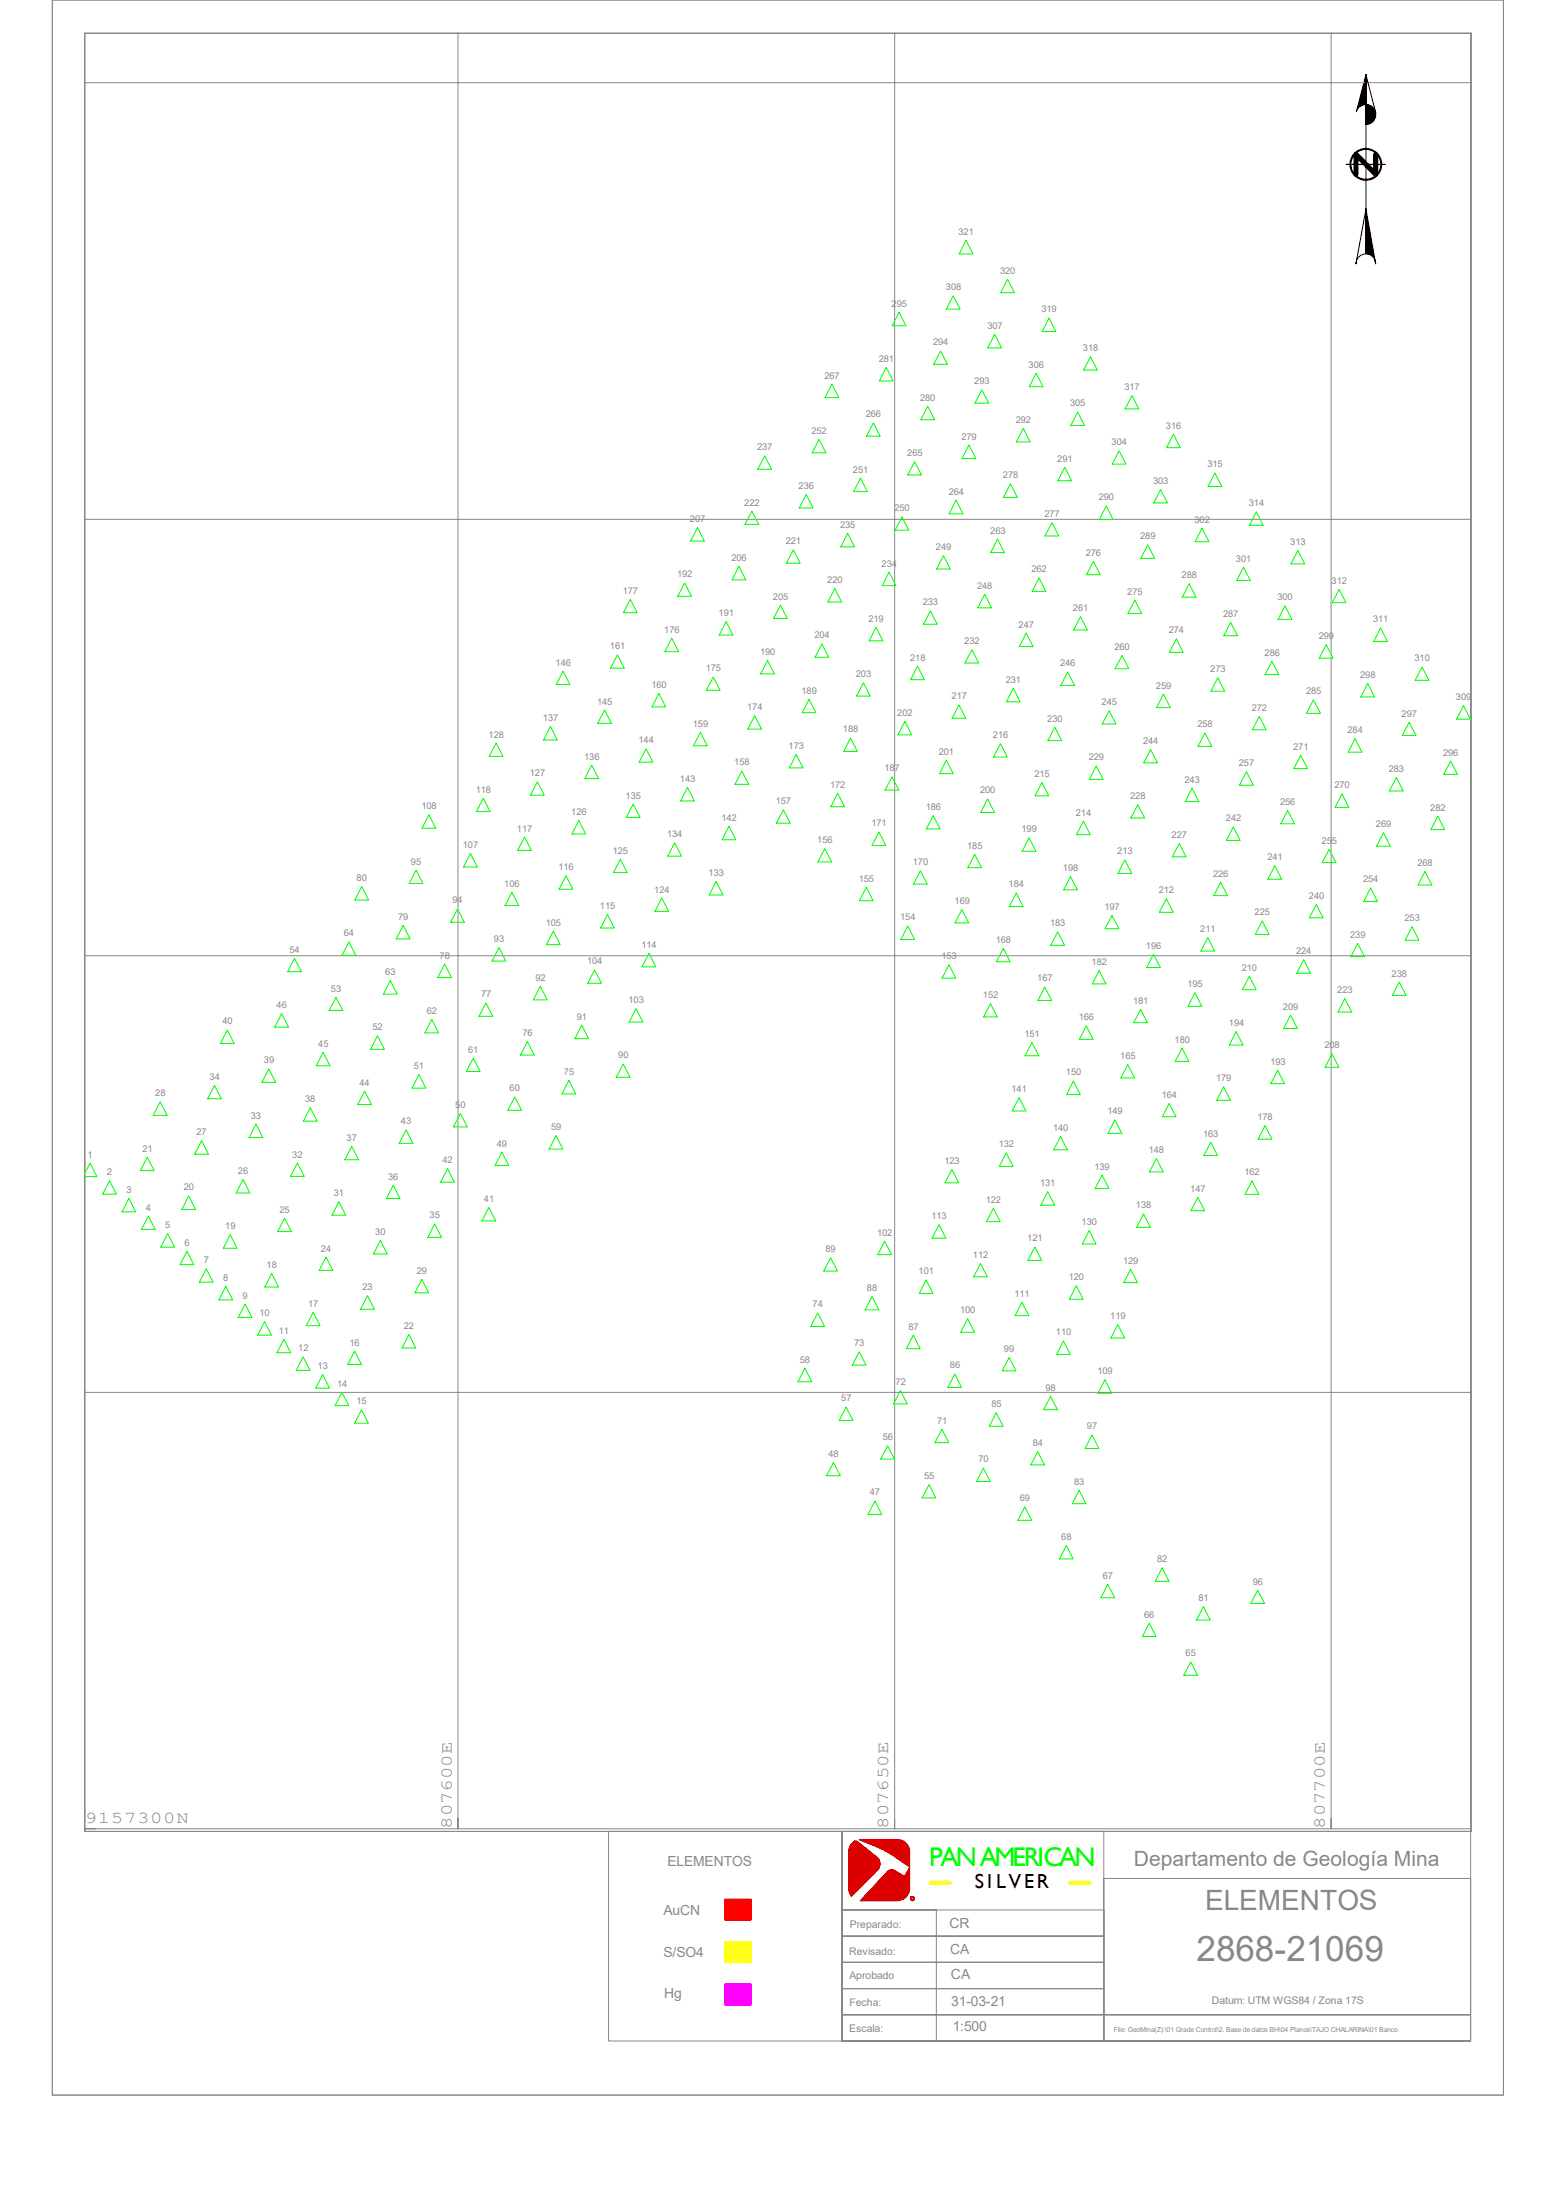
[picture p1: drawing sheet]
<svg xmlns="http://www.w3.org/2000/svg" width="297mm" height="420mm" viewBox="0 0 297 420" stroke-linecap="round" stroke-linejoin="round" font-family="sans-serif">
<g fill="#000" stroke="#000" stroke-width=".19">
<path d="M260.7 20a1.91 1.91 0 0 1 1.9 1.9 1.91 1.91 0 0 1-1.9 1.9z" fill-rule="evenodd"/>
<path d="M260.7 14.3l-.1 5.7a1.8 1.8 0 0 0-1.7 1.3z" fill-rule="evenodd"/>
<path d="M260.7 39.9l1.9 10.5-.2-.8a1.94 1.94 0 0 0-1.7-1.1z" fill-rule="evenodd"/>
</g>
<path d="M138.3 378.7h5.1v4.1h-5.1z" fill-rule="evenodd" fill="#f0f" stroke="#f0f" stroke-width=".19"/>
<path d="M138.3 370.6h5.1v4.1h-5.1z" fill-rule="evenodd" fill="#ff0" stroke="#ff0" stroke-width=".19"/>
<path d="M138.3 362.5h5.1v4.1h-5.1z" fill-rule="evenodd" fill="#f00" stroke="#f00" stroke-width=".19"/>
<g fill="#d00" stroke="#d00" stroke-width=".19">
<path d="M162.5 352l.7-.5h.5l3.7 3a1.76 1.76 0 0 1 .3 2.3l-5.2 5.2a2.42 2.42 0 0 1-.5-1.5v-6.9a2.22 2.22 0 0 1 .5-1.6z" fill-rule="evenodd"/>
<path d="M164 351.2h7.2a2.36 2.36 0 0 1 2.5 2.4v6.9a2.36 2.36 0 0 1-2.5 2.4h-7l5-5.4a1.18 1.18 0 0 1 1.7-.3l1.7 1 1.1-1.8-3.2-2.1-1.8-1.1z" fill-rule="evenodd"/>
</g>
<g fill="none" stroke="#888" stroke-width=".19">
<path d="M10 0h277v400h-277zM16.2 6.4h264.5v343.2h-264.5zM16.2 6.3h264.6v343.3h-264.6zM16.2 15.8h264.6M87.4 6.3v342.8M170.8 6.3v342.8M254.1 6.3v342.8M16.2 99.1h264.6M16.2 182.5h264.6M16.2 265.8h264.6M16.2 349.1h264.6M116.2 349.6h44.5v40h-44.5z"/>
<path d="M160.7 349.6h120v40h-120zM160.7 349.6h50v40h-50zM210.7 358.6h70v26h-70zM160.7 379.6h50v5h-50zM160.7 374.6h50v5h-50zM160.7 369.6h50v5h-50zM160.7 364.6h50v5h-50zM160.7 364.6h18v25h-18zM160.7 384.6h50v5h-50zM210.7 384.6h70v5h-70z"/>
</g>
<g fill="none" stroke="#000" stroke-width=".19">
<path d="M260.7 14.3l1.9 7.2a1.87 1.87 0 0 0-1.9-1.5zM260.7 14.3v34.2M256.9 31.4h7.6M260.7 39.9l-.1 8.6a1.93 1.93 0 0 0-1.6 1.1l-.2 .8z"/>
<circle cx="260.7" cy="31.4" r="3"/>
<circle cx="260.7" cy="31.4" r="2.84"/>
</g>
<path d="M262.6 29.5v3.8l-3.8-3.8v3.8" fill="none" stroke="#000" stroke-width=".97"/>
<circle cx="174.2" cy="362.5" r=".32" fill="none" stroke="#d00" stroke-width=".38"/>
<g fill="none" stroke="#0f0" stroke-width=".19">
<path d="M171.6 59.6l1.3 2.6h-2.6zM181.9 56.5l1.4 2.5h-2.7zM184.4 45.9l1.3 2.6h-2.6zM192.3 53.3l1.3 2.6h-2.6zM158.8 73.3l1.3 2.6h-2.6zM169.2 70.1l1.3 2.6h-2.6zM177.1 77.6l1.3 2.5h-2.6zM179.5 67l1.3 2.6h-2.6zM187.4 74.4l1.3 2.6h-2.6zM189.9 63.8l1.3 2.6h-2.6zM197.8 71.2l1.3 2.6h-2.6zM200.2 60.7l1.3 2.6h-2.6z"/>
<path d="M205.7 78.7l1.3 2.5h-2.6zM208.2 68.1l1.3 2.6h-2.7zM216.1 75.5l1.3 2.6h-2.6zM143.5 97.6l1.3 2.5h-2.6zM146 87l1.3 2.6h-2.6zM153.9 94.4l1.3 2.6h-2.6zM156.3 83.9l1.3 2.5h-2.6zM164.3 91.3l1.3 2.6h-2.7zM166.7 80.7l1.3 2.6h-2.6zM172.2 98.7l1.3 2.5h-2.6zM174.6 88.1l1.3 2.6h-2.6zM182.5 95.5l1.3 2.6h-2.6z"/>
<path d="M185 85l1.3 2.5h-2.7zM192.9 92.4l1.3 2.6h-2.6zM195.3 81.8l1.3 2.6h-2.6zM200.8 99.8l1.3 2.5h-2.6zM203.2 89.2l1.4 2.6h-2.7zM211.2 96.6l1.3 2.6h-2.7zM213.6 86.1l1.3 2.5h-2.6zM221.5 93.5l1.3 2.5h-2.6zM224 82.9l1.3 2.6h-2.6zM231.9 90.3l1.3 2.6h-2.6zM239.8 97.7l1.3 2.6h-2.6zM120.3 114.4l1.3 2.6h-2.6z"/>
<path d="M130.7 111.3l1.3 2.5h-2.6zM133.1 100.7l1.4 2.6h-2.7zM138.6 118.7l1.3 2.5h-2.6zM141.1 108.1l1.3 2.6h-2.7zM149 115.5l1.3 2.6h-2.6zM151.4 105l1.3 2.5h-2.6zM159.3 112.4l1.4 2.5h-2.7zM161.8 101.8l1.3 2.6h-2.6zM167.2 119.8l1.3 2.5h-2.6zM169.7 109.2l1.3 2.6h-2.6zM177.6 116.6l1.3 2.6h-2.6zM180.1 106.1l1.3 2.5h-2.6z"/>
<path d="M188 113.5l1.3 2.5h-2.7zM190.4 102.9l1.3 2.6h-2.6zM198.3 110.3l1.3 2.6h-2.6zM206.2 117.7l1.4 2.6h-2.7zM208.7 107.2l1.3 2.5h-2.6zM216.6 114.6l1.3 2.5h-2.6zM219.1 104l1.3 2.6h-2.6zM227 111.4l1.3 2.6h-2.6zM229.4 100.8l1.4 2.6h-2.7zM234.9 118.8l1.3 2.6h-2.6zM237.4 108.3l1.3 2.5h-2.6zM245.3 115.7l1.3 2.5h-2.6z"/>
<path d="M247.7 105.1l1.3 2.6h-2.6zM255.6 112.5l1.3 2.6h-2.6zM263.5 119.9l1.3 2.6h-2.6zM105.1 138.7l1.3 2.6h-2.6zM107.5 128.1l1.3 2.6h-2.6zM115.4 135.6l1.3 2.5h-2.6zM117.9 125l1.3 2.6h-2.7zM125.8 132.4l1.3 2.6h-2.6zM128.2 121.8l1.3 2.6h-2.6zM133.7 139.8l1.3 2.6h-2.6zM136.1 129.2l1.4 2.6h-2.7zM144.1 136.7l1.3 2.5h-2.7z"/>
<path d="M146.5 126.1l1.3 2.6h-2.6zM154.4 133.5l1.3 2.6h-2.6zM156.9 122.9l1.3 2.6h-2.6zM164.8 130.3l1.3 2.6h-2.6zM172.7 137.7l1.3 2.6h-2.6zM175.1 127.2l1.3 2.6h-2.6zM183 134.6l1.4 2.5h-2.7zM185.5 124l1.3 2.6h-2.6zM193.4 131.4l1.3 2.6h-2.6zM195.9 120.9l1.3 2.5h-2.6zM201.3 138.8l1.3 2.6h-2.6zM203.8 128.3l1.3 2.6h-2.6z"/>
<path d="M211.7 135.7l1.3 2.5h-2.6zM214.2 125.1l1.3 2.6h-2.6zM222.1 132.5l1.3 2.6h-2.6zM224.5 122l1.3 2.5h-2.6zM230 139.9l1.3 2.6h-2.6zM232.5 129.4l1.3 2.6h-2.7zM240.4 136.8l1.3 2.5h-2.6zM242.8 126.2l1.3 2.6h-2.6zM250.7 133.6l1.4 2.6h-2.7zM253.2 123.1l1.3 2.5h-2.7zM261.1 130.5l1.3 2.6h-2.6zM269 137.9l1.3 2.5h-2.6z"/>
<path d="M271.4 127.3l1.4 2.6h-2.7zM279.4 134.7l1.3 2.6h-2.7zM81.9 155.5l1.3 2.6h-2.6zM92.2 152.4l1.4 2.5h-2.7zM94.7 141.9l1.3 2.5h-2.6zM100.1 159.8l1.3 2.5h-2.6zM102.6 149.2l1.3 2.6h-2.6zM110.5 156.6l1.3 2.6h-2.6zM112.9 146.1l1.4 2.5h-2.7zM120.9 153.5l1.3 2.5h-2.7zM123.3 143l1.3 2.5h-2.6zM131.2 150.3l1.3 2.6h-2.6z"/>
<path d="M139.1 157.7l1.4 2.6h-2.7zM141.6 147.2l1.3 2.5h-2.6zM149.5 154.6l1.3 2.5h-2.6zM152 144.1l1.3 2.5h-2.6zM159.9 151.4l1.3 2.6h-2.6zM162.3 140.9l1.4 2.6h-2.7zM167.8 158.8l1.3 2.6h-2.6zM170.3 148.3l1.3 2.5h-2.6zM178.1 155.7l1.4 2.5h-2.7zM180.6 145.1l1.3 2.6h-2.6zM188.5 152.5l1.3 2.6h-2.6zM191 142l1.3 2.5h-2.6z"/>
<path d="M196.4 159.9l1.3 2.6h-2.6zM198.9 149.4l1.3 2.5h-2.6zM206.8 156.8l1.3 2.5h-2.6zM209.3 146.2l1.3 2.6h-2.7zM217.2 153.6l1.3 2.6h-2.6zM219.6 143.1l1.3 2.5h-2.6zM227.5 150.5l1.4 2.5h-2.7zM235.4 157.9l1.3 2.5h-2.6zM237.9 147.3l1.3 2.6h-2.6zM245.8 154.7l1.3 2.6h-2.6zM248.3 144.2l1.3 2.5h-2.6zM256.2 151.6l1.3 2.5h-2.7z"/>
<path d="M258.7 141l1.3 2.6h-2.7zM264.1 159l1.3 2.5h-2.6zM266.5 148.4l1.3 2.6h-2.6zM274.4 155.8l1.4 2.6h-2.7zM276.9 145.3l1.3 2.5h-2.6zM66.6 179.8l1.3 2.6h-2.6zM69 169.2l1.4 2.6h-2.7zM77 176.7l1.3 2.5h-2.7zM79.4 166.1l1.3 2.6h-2.6zM87.3 173.5l1.3 2.6h-2.6zM89.8 162.9l1.3 2.6h-2.6zM97.7 170.3l1.3 2.6h-2.6z"/>
<path d="M105.6 177.8l1.3 2.5h-2.6zM108 167.2l1.3 2.6h-2.6zM116 174.6l1.3 2.6h-2.7zM118.4 164l1.3 2.6h-2.6zM126.3 171.5l1.3 2.5h-2.6zM128.8 160.9l1.3 2.5h-2.6zM136.7 168.3l1.3 2.6h-2.6zM157.4 162l1.4 2.5h-2.7zM165.4 169.4l1.3 2.6h-2.7zM173.3 176.8l1.3 2.6h-2.6zM175.7 166.2l1.3 2.6h-2.6zM183.6 173.7l1.3 2.5h-2.6z"/>
<path d="M186.1 163.1l1.3 2.6h-2.7zM194 170.5l1.3 2.6h-2.6zM201.9 177.9l1.3 2.6h-2.6zM204.3 167.3l1.4 2.6h-2.7zM212.3 174.8l1.3 2.5h-2.7zM214.7 164.2l1.3 2.6h-2.6zM222.6 171.6l1.3 2.6h-2.6zM225.1 161l1.3 2.6h-2.6zM230.5 179l1.4 2.6h-2.7zM233 168.4l1.3 2.6h-2.6zM240.9 175.8l1.3 2.6h-2.6zM243.3 165.3l1.3 2.6h-2.6z"/>
<path d="M251.2 172.7l1.4 2.5h-2.7zM253.7 162.1l1.3 2.6h-2.6zM261.6 169.5l1.3 2.6h-2.6zM269.5 176.9l1.3 2.6h-2.6zM272 166.4l1.3 2.6h-2.6zM43.4 196.6l1.3 2.6h-2.6zM53.8 193.5l1.3 2.6h-2.6zM56.2 183l1.3 2.5h-2.6zM64.1 190.4l1.3 2.5h-2.6zM72.1 197.7l1.3 2.6h-2.7zM74.5 187.2l1.3 2.6h-2.6zM82.4 194.6l1.3 2.6h-2.6z"/>
<path d="M84.9 184.1l1.3 2.5h-2.6zM92.8 191.5l1.3 2.5h-2.7zM95.3 180.9l1.3 2.6h-2.7zM100.7 198.8l1.3 2.6h-2.6zM103.1 188.3l1.3 2.6h-2.6zM111 195.7l1.4 2.6h-2.7zM113.5 185.2l1.3 2.5h-2.6zM121.4 192.6l1.3 2.5h-2.6zM123.9 182l1.3 2.6h-2.6zM181.1 184.2l1.4 2.5h-2.7zM189.1 191.6l1.3 2.5h-2.7zM191.5 181.1l1.3 2.5h-2.6z"/>
<path d="M197 199l1.3 2.5h-2.6zM199.4 188.4l1.3 2.6h-2.6zM207.3 195.8l1.4 2.6h-2.7zM209.8 185.3l1.3 2.5h-2.6zM217.7 192.7l1.3 2.5h-2.6zM220.2 182.2l1.3 2.5h-2.6zM228.1 189.5l1.3 2.6h-2.6zM236 196.9l1.3 2.6h-2.6zM238.5 186.4l1.3 2.5h-2.6zM246.3 193.8l1.4 2.5h-2.7zM248.8 183.2l1.3 2.6h-2.6zM256.7 190.6l1.3 2.6h-2.6z"/>
<path d="M259.2 180.1l1.3 2.5h-2.6zM267.1 187.5l1.3 2.5h-2.6zM30.6 210.4l1.3 2.5h-2.6zM38.5 217.8l1.3 2.5h-2.6zM40.9 207.2l1.3 2.6h-2.6zM48.9 214.6l1.3 2.6h-2.7zM51.3 204l1.3 2.6h-2.6zM59.2 211.5l1.3 2.5h-2.6zM61.7 200.9l1.3 2.6h-2.6zM67.1 218.9l1.4 2.5h-2.7zM69.6 208.3l1.3 2.6h-2.6zM77.5 215.7l1.3 2.6h-2.6z"/>
<path d="M80 205.1l1.3 2.6h-2.6zM87.9 212.6l1.3 2.5h-2.6zM90.3 202l1.4 2.6h-2.7zM95.8 220l1.3 2.5h-2.6zM98.3 209.4l1.3 2.6h-2.7zM106.1 216.8l1.3 2.6h-2.6zM108.6 206.2l1.3 2.6h-2.6zM119 203.1l1.3 2.6h-2.7zM194.5 209.5l1.3 2.6h-2.6zM202.4 217l1.4 2.5h-2.7zM204.9 206.4l1.3 2.6h-2.6zM212.8 213.8l1.3 2.6h-2.6z"/>
<path d="M215.3 203.2l1.3 2.6h-2.6zM223.2 210.7l1.3 2.5h-2.6zM225.6 200.1l1.3 2.5h-2.6zM231.1 218.1l1.3 2.5h-2.6zM233.6 207.5l1.3 2.6h-2.7zM241.5 214.9l1.3 2.6h-2.6zM243.9 204.3l1.3 2.6h-2.6zM254.3 201.2l1.3 2.6h-2.7zM16.2 224l1-2 1.3 2.6h-2.3M20.9 225.4l1.3 2.6h-2.6zM24.6 228.8l1.3 2.6h-2.6zM28.1 220.9l1.3 2.6h-2.6z"/>
<path d="M28.3 232.2l1.3 2.5h-2.6zM32 235.5l1.3 2.6h-2.6zM35.7 238.9l1.3 2.5h-2.6zM36 228.3l1.3 2.6h-2.6zM43.9 235.7l1.4 2.6h-2.7zM46.4 225.2l1.3 2.6h-2.6zM54.3 232.6l1.3 2.5h-2.6zM56.8 222l1.3 2.6h-2.6zM62.2 240l1.3 2.5h-2.6zM64.7 229.4l1.3 2.6h-2.6zM72.6 236.8l1.3 2.6h-2.6zM75.1 226.3l1.3 2.5h-2.7z"/>
<path d="M83 233.6l1.3 2.6h-2.6zM85.4 223.1l1.3 2.6h-2.6zM93.3 230.5l1.3 2.6h-2.6zM168.9 236.9l1.3 2.6h-2.6zM179.2 233.8l1.4 2.6h-2.7zM181.7 223.3l1.3 2.5h-2.6zM189.6 230.7l1.3 2.5h-2.6zM192.1 220.1l1.3 2.6h-2.6zM197.5 238l1.3 2.6h-2.6zM200 227.5l1.3 2.6h-2.6zM207.9 234.9l1.3 2.6h-2.6zM210.4 224.3l1.3 2.6h-2.7z"/>
<path d="M218.3 231.7l1.3 2.6h-2.6zM220.7 221.2l1.3 2.5h-2.6zM228.6 228.6l1.4 2.5h-2.7zM239 225.4l1.3 2.6h-2.6zM39.4 242.2l1.3 2.6h-2.6zM43.1 245.6l1.3 2.6h-2.6zM46.8 249l1.3 2.5h-2.6zM50.5 252.3l1.3 2.6h-2.6zM51.9 243.1l1.3 2.6h-2.7zM54.2 255.7l1.3 2.5h-2.6zM57.9 259l1.3 2.6h-2.6zM59.8 250.5l1.3 2.6h-2.6z"/>
<path d="M67.7 257.9l1.3 2.6h-2.6zM70.1 247.4l1.4 2.5h-2.7zM78.1 254.8l1.3 2.5h-2.6zM80.5 244.2l1.3 2.6h-2.6zM156.1 250.7l1.3 2.5h-2.6zM158.5 240.1l1.4 2.6h-2.7zM164 258.1l1.3 2.5h-2.6zM166.5 247.5l1.3 2.6h-2.7zM174.3 254.9l1.3 2.6h-2.6zM176.8 244.3l1.3 2.6h-2.6zM184.7 251.8l1.3 2.5h-2.6zM187.2 241.2l1.3 2.6h-2.7z"/>
<path d="M192.6 259.2l1.3 2.5h-2.6zM195.1 248.6l1.3 2.6h-2.6zM203 256l1.3 2.6h-2.6zM205.4 245.4l1.4 2.6h-2.7zM213.4 252.9l1.3 2.5h-2.7zM215.8 242.3l1.3 2.6h-2.6zM61.6 262.4l1.3 2.6h-2.6zM65.3 265.8l1.3 2.6h-2.6zM69 269.2l1.3 2.5h-2.6zM153.6 261.2l1.3 2.6h-2.6zM159.1 279.2l1.3 2.5h-2.6zM161.5 268.6l1.3 2.6h-2.6z"/>
<path d="M169.4 276l1.3 2.6h-2.6zM171.9 265.5l1.3 2.5h-2.6zM179.8 272.8l1.3 2.6h-2.6zM182.2 262.3l1.4 2.6h-2.7zM190.2 269.7l1.3 2.6h-2.7zM198.1 277.1l1.3 2.6h-2.6zM200.5 266.6l1.3 2.5h-2.6zM208.4 273.9l1.4 2.6h-2.7zM210.9 263.4l1.3 2.6h-2.6zM167 286.6l1.3 2.5h-2.6zM177.3 283.4l1.3 2.6h-2.6zM187.7 280.2l1.3 2.6h-2.6z"/>
<path d="M195.6 287.7l1.3 2.5h-2.6zM203.5 295.1l1.4 2.5h-2.7zM206 284.5l1.3 2.6h-2.6zM221.8 299.3l1.3 2.6h-2.6zM211.5 302.5l1.3 2.5h-2.7zM219.4 309.9l1.3 2.5h-2.6zM227.3 317.3l1.3 2.5h-2.6zM229.7 306.7l1.3 2.6h-2.6zM240.1 303.6l1.3 2.5h-2.6zM174.3 362.8h.1"/>
</g>
<path d="M177.6 359.5h3.7M204.3 359.5h3.6" fill="none" stroke="#fb0" stroke-width=".76"/>
<text font-size="6.7" fill="#888" x="228.4" y="374.4">2868-21069</text>
<text font-size="5.3" fill="#888" x="230" y="364.6">ELEMENTOS</text>
<text font-size="5.1" fill="#0f0" x="177.3" y="356.3">PAN AMERICAN</text>
<text font-size="4" fill="#888" x="216.4" y="356.3">Departamento de Geología Mina</text>
<text font-size="3.9" x="186.1" y="360.5">S I L V E R</text>
<g font-size="3.2" fill="#888">
<text x="16.2" y="347.9">9157300N</text>
<text x="86.2" y="349.1" transform="rotate(-90 86.2 349.1)">807600E</text>
<text x="169.5" y="349.1" transform="rotate(-90 169.5 349.1)">807650E</text>
<text x="252.9" y="349.1" transform="rotate(-90 252.9 349.1)">807700E</text>
</g>
<g font-size="2.7" fill="#888">
<text x="127.4" y="356.2">ELEMENTOS</text>
<text x="126.7" y="365.5">AuCN</text>
<text x="181.2" y="368.1">CR</text>
<text x="126.7" y="373.7">S/SO4</text>
<text x="181.4" y="373.1">CA</text>
<text x="181.5" y="377.9">CA</text>
<text x="126.7" y="381.3">Hg</text>
<text x="181.6" y="383">31-03-21</text>
<text x="181.9" y="387.8">1:500</text>
</g>
<g font-size="2" fill="#888">
<text x="162.2" y="368.1">Preparado:</text>
<text x="162.1" y="373.2">Revisado:</text>
<text x="162.1" y="377.9">Aprobado</text>
<text x="162.1" y="383">Fecha:</text>
<text x="231.3" y="382.5">Datum: UTM WGS84 / Zona 17S</text>
<text x="162.1" y="387.9">Escala:</text>
</g>
<g font-size="1.8" fill="#888">
<text x="183" y="44.8">321</text>
<text x="190.9" y="52.2">320</text>
<text x="170.2" y="58.5">295</text>
<text x="180.6" y="55.4">308</text>
<text x="198.8" y="59.6">319</text>
<text x="178.1" y="66">294</text>
<text x="188.5" y="62.8">307</text>
<text x="167.7" y="69.1">281</text>
<text x="196.3" y="70.2">306</text>
<text x="206.7" y="67.1">318</text>
<text x="157.4" y="72.3">267</text>
<text x="175.6" y="76.5">280</text>
<text x="186" y="73.4">293</text>
<text x="204.3" y="77.6">305</text>
<text x="214.6" y="74.5">317</text>
<text x="154.9" y="82.8">252</text>
<text x="165.3" y="79.7">266</text>
<text x="183.5" y="83.9">279</text>
<text x="193.9" y="80.7">292</text>
<text x="222.5" y="81.8">316</text>
<text x="144.5" y="86">237</text>
<text x="173.2" y="87.1">265</text>
<text x="201.8" y="88.1">291</text>
<text x="212.2" y="85">304</text>
<text x="230.5" y="89.2">315</text>
<text x="152.4" y="93.3">236</text>
<text x="162.8" y="90.2">251</text>
<text x="181.1" y="94.4">264</text>
<text x="191.4" y="91.3">278</text>
<text x="209.7" y="95.5">290</text>
<text x="220.1" y="92.4">303</text>
<text x="131.7" y="99.7">207</text>
<text x="142.1" y="96.5">222</text>
<text x="160.4" y="100.8">235</text>
<text x="170.7" y="97.6">250</text>
<text x="189" y="101.9">263</text>
<text x="199.3" y="98.7">277</text>
<text x="228" y="99.8">302</text>
<text x="238.4" y="96.6">314</text>
<text x="139.6" y="107.1">206</text>
<text x="150" y="103.9">221</text>
<text x="178.6" y="105">249</text>
<text x="207.3" y="106.1">276</text>
<text x="217.6" y="103">289</text>
<text x="235.9" y="107.2">301</text>
<text x="246.3" y="104.1">313</text>
<text x="118.9" y="113.4">177</text>
<text x="129.2" y="110.2">192</text>
<text x="157.9" y="111.3">220</text>
<text x="168.3" y="108.2">234</text>
<text x="186.5" y="112.4">248</text>
<text x="196.9" y="109.3">262</text>
<text x="215.2" y="113.5">275</text>
<text x="225.6" y="110.4">288</text>
<text x="254.2" y="111.5">312</text>
<text x="137.2" y="117.6">191</text>
<text x="147.5" y="114.5">205</text>
<text x="165.8" y="118.7">219</text>
<text x="176.1" y="115.6">233</text>
<text x="194.4" y="119.8">247</text>
<text x="204.8" y="116.7">261</text>
<text x="233.5" y="117.8">287</text>
<text x="243.8" y="114.6">300</text>
<text x="262.1" y="118.8">311</text>
<text x="116.4" y="124">161</text>
<text x="126.8" y="120.8">176</text>
<text x="145.1" y="125">190</text>
<text x="155.4" y="121.9">204</text>
<text x="184.1" y="123">232</text>
<text x="212.7" y="124.1">260</text>
<text x="223.1" y="120.9">274</text>
<text x="241.4" y="125.2">286</text>
<text x="251.7" y="122">299</text>
<text x="106" y="127.1">146</text>
<text x="124.3" y="131.3">160</text>
<text x="134.7" y="128.2">175</text>
<text x="163.4" y="129.3">203</text>
<text x="173.7" y="126.1">218</text>
<text x="192" y="130.3">231</text>
<text x="202.4" y="127.2">246</text>
<text x="220.6" y="131.4">259</text>
<text x="231" y="128.3">273</text>
<text x="259.6" y="129.4">298</text>
<text x="270" y="126.3">310</text>
<text x="103.6" y="137.6">137</text>
<text x="114" y="134.5">145</text>
<text x="142.6" y="135.6">174</text>
<text x="153" y="132.4">189</text>
<text x="171.3" y="136.7">202</text>
<text x="181.7" y="133.5">217</text>
<text x="199.9" y="137.8">230</text>
<text x="210.3" y="134.6">245</text>
<text x="238.9" y="135.7">272</text>
<text x="249.3" y="132.5">285</text>
<text x="267.5" y="136.8">297</text>
<text x="277.9" y="133.6">309</text>
<text x="93.3" y="140.8">128</text>
<text x="121.9" y="141.9">144</text>
<text x="132.2" y="138.7">159</text>
<text x="150.5" y="143">173</text>
<text x="160.9" y="139.8">188</text>
<text x="189.5" y="140.9">216</text>
<text x="218.2" y="142">244</text>
<text x="228.6" y="138.9">258</text>
<text x="246.8" y="143.1">271</text>
<text x="257.2" y="140">284</text>
<text x="101.1" y="148.2">127</text>
<text x="111.5" y="145">136</text>
<text x="129.8" y="149.3">143</text>
<text x="140.2" y="146.1">158</text>
<text x="168.8" y="147.2">187</text>
<text x="179.2" y="144.1">201</text>
<text x="197.4" y="148.3">215</text>
<text x="207.8" y="145.2">229</text>
<text x="226.1" y="149.4">243</text>
<text x="236.5" y="146.3">257</text>
<text x="265.1" y="147.4">283</text>
<text x="275.5" y="144.2">296</text>
<text x="80.4" y="154.5">108</text>
<text x="90.8" y="151.3">118</text>
<text x="109.1" y="155.6">126</text>
<text x="119.4" y="152.4">135</text>
<text x="148.1" y="153.5">157</text>
<text x="158.5" y="150.4">172</text>
<text x="176.7" y="154.6">186</text>
<text x="187.1" y="151.5">200</text>
<text x="205.4" y="155.7">214</text>
<text x="215.7" y="152.6">228</text>
<text x="244.3" y="153.7">256</text>
<text x="254.7" y="150.5">270</text>
<text x="273" y="154.8">282</text>
<text x="88.3" y="161.9">107</text>
<text x="98.7" y="158.8">117</text>
<text x="127.3" y="159.9">134</text>
<text x="137.7" y="156.7">142</text>
<text x="156" y="161">156</text>
<text x="166.3" y="157.8">171</text>
<text x="195" y="158.9">199</text>
<text x="223.6" y="160">227</text>
<text x="234" y="156.8">242</text>
<text x="252.3" y="161.1">255</text>
<text x="262.6" y="157.9">269</text>
<text x="78.4" y="165.1">95</text>
<text x="106.6" y="166.1">116</text>
<text x="117" y="163">125</text>
<text x="135.3" y="167.2">133</text>
<text x="174.2" y="165.2">170</text>
<text x="184.6" y="162.1">185</text>
<text x="202.9" y="166.3">198</text>
<text x="213.3" y="163.1">213</text>
<text x="231.6" y="167.4">226</text>
<text x="241.9" y="164.2">241</text>
<text x="270.6" y="165.3">268</text>
<text x="68.1" y="168.2">80</text>
<text x="86.4" y="172.5">94</text>
<text x="96.3" y="169.3">106</text>
<text x="114.5" y="173.5">115</text>
<text x="124.9" y="170.4">124</text>
<text x="163.9" y="168.3">155</text>
<text x="182.2" y="172.6">169</text>
<text x="192.5" y="169.4">184</text>
<text x="210.8" y="173.7">197</text>
<text x="221.2" y="170.5">212</text>
<text x="249.9" y="171.6">240</text>
<text x="260.2" y="168.4">254</text>
<text x="65.6" y="178.7">64</text>
<text x="76" y="175.6">79</text>
<text x="94.3" y="179.8">93</text>
<text x="104.2" y="176.7">105</text>
<text x="171.8" y="175.7">154</text>
<text x="200.4" y="176.8">183</text>
<text x="229.1" y="177.9">211</text>
<text x="239.5" y="174.8">225</text>
<text x="257.7" y="179">239</text>
<text x="268.1" y="175.9">253</text>
<text x="55.2" y="181.9">54</text>
<text x="83.9" y="183">78</text>
<text x="112.1" y="184.1">104</text>
<text x="122.4" y="180.9">114</text>
<text x="179.7" y="183.1">153</text>
<text x="190.1" y="180">168</text>
<text x="208.4" y="184.2">182</text>
<text x="218.7" y="181.1">196</text>
<text x="237" y="185.3">210</text>
<text x="247.4" y="182.2">224</text>
<text x="63.2" y="189.3">53</text>
<text x="73.5" y="186.1">63</text>
<text x="91.8" y="190.4">77</text>
<text x="102.2" y="187.2">92</text>
<text x="120" y="191.5">103</text>
<text x="187.6" y="190.5">152</text>
<text x="198" y="187.4">167</text>
<text x="216.3" y="191.6">181</text>
<text x="226.7" y="188.5">195</text>
<text x="255.3" y="189.6">223</text>
<text x="265.6" y="186.4">238</text>
<text x="42.5" y="195.6">40</text>
<text x="52.8" y="192.4">46</text>
<text x="71.1" y="196.7">52</text>
<text x="81.4" y="193.5">62</text>
<text x="99.7" y="197.8">76</text>
<text x="110.1" y="194.6">91</text>
<text x="195.5" y="198">151</text>
<text x="205.9" y="194.8">166</text>
<text x="234.6" y="195.9">194</text>
<text x="244.9" y="192.7">209</text>
<text x="50.4" y="203">39</text>
<text x="60.7" y="199.9">45</text>
<text x="89.4" y="201">61</text>
<text x="118" y="202.1">90</text>
<text x="213.8" y="202.2">165</text>
<text x="224.2" y="199.1">180</text>
<text x="242.5" y="203.3">193</text>
<text x="252.8" y="200.2">208</text>
<text x="29.6" y="209.3">28</text>
<text x="40" y="206.2">34</text>
<text x="68.6" y="207.3">44</text>
<text x="79" y="204.1">51</text>
<text x="97.3" y="208.4">60</text>
<text x="107.7" y="205.2">75</text>
<text x="193.1" y="208.5">141</text>
<text x="203.5" y="205.3">150</text>
<text x="221.7" y="209.6">164</text>
<text x="232.1" y="206.4">179</text>
<text x="47.9" y="213.5">33</text>
<text x="58.3" y="210.4">38</text>
<text x="76.5" y="214.6">43</text>
<text x="86.9" y="211.5">50</text>
<text x="105.2" y="215.7">59</text>
<text x="201" y="215.9">140</text>
<text x="211.4" y="212.7">149</text>
<text x="240" y="213.8">178</text>
<text x="16.7" y="221">1</text>
<text x="27.2" y="219.9">21</text>
<text x="37.5" y="216.7">27</text>
<text x="55.8" y="221">32</text>
<text x="66.2" y="217.8">37</text>
<text x="94.8" y="218.9">49</text>
<text x="190.6" y="219">132</text>
<text x="219.3" y="220.1">148</text>
<text x="229.7" y="217">163</text>
<text x="20.4" y="224.4">2</text>
<text x="24.1" y="227.7">3</text>
<text x="35.1" y="227.2">20</text>
<text x="45.4" y="224.1">26</text>
<text x="74.1" y="225.2">36</text>
<text x="84.5" y="222">42</text>
<text x="180.3" y="222.2">123</text>
<text x="198.5" y="226.4">131</text>
<text x="208.9" y="223.3">139</text>
<text x="227.2" y="227.5">147</text>
<text x="237.5" y="224.4">162</text>
<text x="27.8" y="231.1">4</text>
<text x="53.3" y="231.5">25</text>
<text x="63.7" y="228.3">31</text>
<text x="82" y="232.6">35</text>
<text x="92.4" y="229.4">41</text>
<text x="177.8" y="232.7">113</text>
<text x="188.2" y="229.6">122</text>
<text x="206.5" y="233.8">130</text>
<text x="216.8" y="230.7">138</text>
<text x="31.5" y="234.4">5</text>
<text x="35.2" y="237.8">6</text>
<text x="43" y="234.7">19</text>
<text x="61.3" y="238.9">24</text>
<text x="71.6" y="235.8">30</text>
<text x="157.6" y="239.1">89</text>
<text x="167.4" y="235.9">102</text>
<text x="196.1" y="237">121</text>
<text x="38.9" y="241.2">7</text>
<text x="42.6" y="244.5">8</text>
<text x="50.9" y="242.1">18</text>
<text x="79.5" y="243.2">29</text>
<text x="175.3" y="243.3">101</text>
<text x="185.7" y="240.2">112</text>
<text x="204" y="244.4">120</text>
<text x="214.4" y="241.3">129</text>
<text x="46.3" y="247.9">9</text>
<text x="49.5" y="251.2">10</text>
<text x="58.8" y="249.5">17</text>
<text x="69.2" y="246.3">23</text>
<text x="155.1" y="249.6">74</text>
<text x="165.5" y="246.5">88</text>
<text x="183.3" y="250.7">100</text>
<text x="193.6" y="247.6">111</text>
<text x="211.9" y="251.8">119</text>
<text x="53.2" y="254.6">11</text>
<text x="56.9" y="258">12</text>
<text x="66.7" y="256.9">16</text>
<text x="77.1" y="253.7">22</text>
<text x="163" y="257">73</text>
<text x="173.4" y="253.8">87</text>
<text x="201.5" y="254.9">110</text>
<text x="60.6" y="261.4">13</text>
<text x="152.7" y="260.1">58</text>
<text x="181.3" y="261.2">86</text>
<text x="191.6" y="258.1">99</text>
<text x="209.5" y="262.3">109</text>
<text x="64.3" y="264.8">14</text>
<text x="68" y="268.1">15</text>
<text x="160.6" y="267.5">57</text>
<text x="170.9" y="264.4">72</text>
<text x="189.2" y="268.6">85</text>
<text x="199.6" y="265.5">98</text>
<text x="168.5" y="275">56</text>
<text x="178.9" y="271.8">71</text>
<text x="207.5" y="272.9">97</text>
<text x="158.1" y="278.1">48</text>
<text x="186.8" y="279.2">70</text>
<text x="197.1" y="276.1">84</text>
<text x="166" y="285.5">47</text>
<text x="176.4" y="282.4">55</text>
<text x="194.6" y="286.6">69</text>
<text x="205" y="283.5">83</text>
<text x="202.6" y="294">68</text>
<text x="220.9" y="298.2">82</text>
<text x="210.5" y="301.4">67</text>
<text x="228.8" y="305.6">81</text>
<text x="239.1" y="302.5">96</text>
<text x="218.4" y="308.8">66</text>
<text x="226.3" y="316.2">65</text>
</g>
<text font-size="1.3" fill="#888" x="212.6" y="387.9">File: GeoMina(Z):\01 Grade Control\2. Base de datos BH\04 Planos\TAJO CHALARINA\01 Banco</text>
<text font-size=".5" fill="#fb6" x="174" y="362.6">R</text>
</svg>
